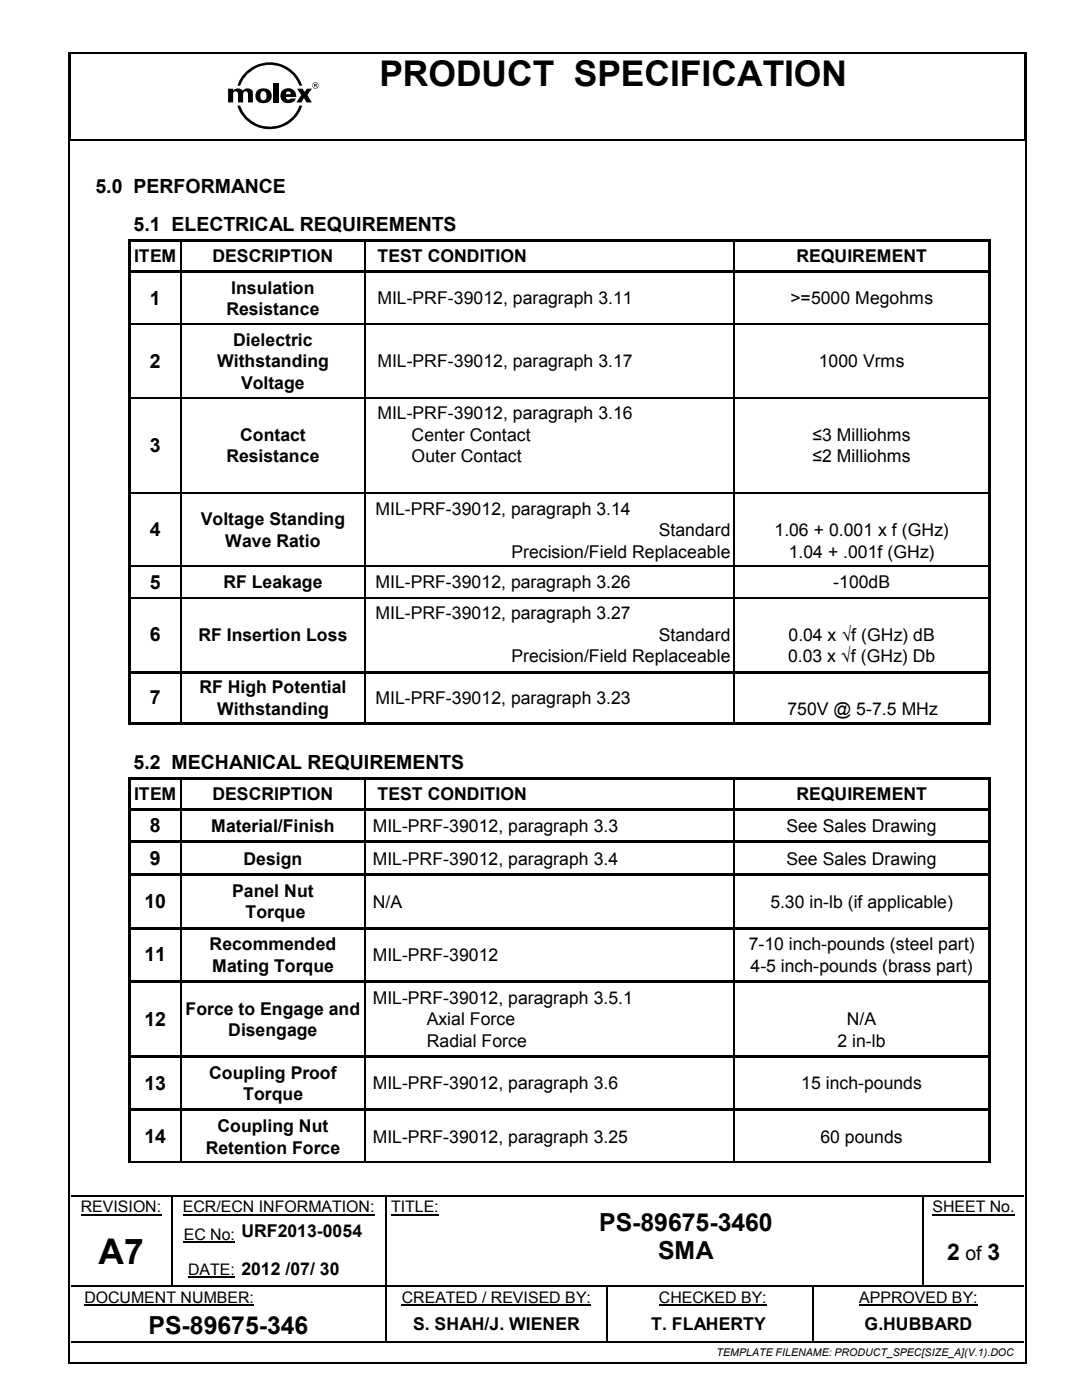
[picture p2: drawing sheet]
<svg xmlns="http://www.w3.org/2000/svg" width="216mm" height="279mm" viewBox="0 0 216 279" stroke-linecap="round" stroke-linejoin="round" font-family="sans-serif">
<g fill="none" stroke="#000" stroke-width=".34">
<path d="M13.8 10.7v261.1M14 10.7v17M14 10.5h190.5M204.5 10.7v17M204.6 10.7v261.1M14.1 27.9h190.2M14.2 238.6h19.9M34.5 238.6h42.5M77.3 238.6h12.3M90 238.6h94M184.3 238.6h20M14 271.9h190.5"/>
<path d="M14.2 267.9h62.7M77.1 261.6v6.1M77.3 267.9h43.6M121.1 261.6v6.1M121.2 267.9h40.8M162.3 267.9h42"/>
</g>
<g fill="#000">
<path d="M13.6 10.3h.4v.4h-.4zM204.5 10.3h.3v.4h-.3zM13.8 27.7h.3v.4h-.3zM204.3 27.7h.3v.4h-.3zM25.7 47.8h.5v1.3h-.5zM25.7 47.8h.5v.5h-.5zM25.7 49.1h.5v4.8h-.5zM25.7 53.9h.5v1.3h-.5zM26.2 47.8h.5v.5h-.5zM26.2 53.9h9.7v.5h-9.7zM26.7 47.8h9.2v.5h-9.2zM35.9 48.3h.3v.8h-.3z"/>
<path d="M35.9 47.8h.5v.5h-.5zM35.9 54.4h.3v.8h-.3zM35.9 53.9h.5v.5h-.5zM36.4 47.8h36.4v.5h-36.4zM36.4 53.9h36.4v.5h-36.4zM72.8 48.3h.2v.8h-.2zM72.8 47.8h.5v.5h-.5zM72.8 54.4h.2v.8h-.2zM72.8 53.9h.5v.5h-.5zM73.3 47.8h73.1v.5h-73.1zM73.3 53.9h73.1v.5h-73.1zM146.4 48.3h.3v.8h-.3z"/>
<path d="M146.4 47.8h.5v.5h-.5zM146.4 54.4h.3v.8h-.3zM146.4 53.9h.5v.5h-.5zM146.9 47.8h50.2v.5h-50.2zM146.9 53.9h50.2v.5h-50.2zM197.1 48.3h.5v.8h-.5zM197.1 47.8h.5v.5h-.5zM197.1 49.1h.5v4.8h-.5zM197.1 53.9h.5v1.3h-.5zM25.7 55.2h.5v9.4h-.5zM25.7 64.6h.5v1h-.5zM25.7 65.6h.5v13.6h-.5z"/>
<path d="M35.9 64.6h.3v1h-.3zM72.8 64.6h.2v1h-.2zM146.4 64.6h.3v1h-.3zM197.1 55.2h.5v9.4h-.5zM197.1 64.6h.5v1h-.5zM197.1 65.6h.5v13.6h-.5zM25.7 79.2h.5v1.1h-.5zM25.7 80.3h.5v17.9h-.5zM25.7 98.2h.5v1h-.5zM35.9 79.2h.3v1.1h-.3zM35.9 98.2h.3v1h-.3zM72.8 79.2h.2v1.1h-.2z"/>
<path d="M72.8 98.2h.2v1h-.2zM146.4 79.2h.3v1.1h-.3zM146.4 98.2h.3v1h-.3zM197.1 79.2h.5v1.1h-.5zM197.1 80.3h.5v17.9h-.5zM197.1 98.2h.5v1h-.5zM25.7 99.2h.5v13.7h-.5zM25.7 112.9h.5v1h-.5zM25.7 113.9h.5v5.3h-.5zM35.9 112.9h.3v1h-.3zM72.8 112.9h.2v1h-.2zM146.4 112.9h.3v1h-.3z"/>
<path d="M197.1 99.2h.5v13.7h-.5zM197.1 112.9h.5v1h-.5zM197.1 113.9h.5v5.3h-.5zM25.7 119.2h.5v1h-.5zM25.7 120.2h.5v13.7h-.5zM25.7 133.9h.5v1h-.5zM26.2 133.9h9.7v.5h-9.7zM35.9 119.2h.3v1h-.3zM35.9 134.4h.3v.5h-.3zM35.9 133.9h.5v.5h-.5zM36.4 133.9h36.4v.5h-36.4zM72.8 119.2h.2v1h-.2z"/>
<path d="M72.8 134.4h.2v.5h-.2zM72.8 133.9h.5v.5h-.5zM73.3 133.9h73.1v.5h-73.1zM146.4 119.2h.3v1h-.3zM146.4 134.4h.3v.5h-.3zM146.4 133.9h.5v.5h-.5zM146.9 133.9h50.2v.5h-50.2zM197.1 119.2h.5v1h-.5zM197.1 120.2h.5v13.7h-.5zM197.1 133.9h.5v1h-.5zM25.7 134.9h.5v9.3h-.5zM25.7 144.2h.5v.5h-.5z"/>
<path d="M25.7 155.2h.5v1.2h-.5zM25.7 155.2h.5v.5h-.5zM26.2 144.2h.5v.5h-.5zM26.2 155.2h.5v.5h-.5zM26.7 144.2h9.2v.5h-9.2zM26.7 155.2h9.2v.5h-9.2zM35.9 144.2h.5v.5h-.5zM35.9 155.7h.3v.7h-.3zM35.9 155.2h.5v.5h-.5zM36.4 144.2h36.4v.5h-36.4zM36.4 155.2h36.4v.5h-36.4zM72.8 144.2h.5v.5h-.5z"/>
<path d="M72.8 155.7h.2v.7h-.2zM72.8 155.2h.5v.5h-.5zM73.3 144.2h73.1v.5h-73.1zM73.3 155.2h73.1v.5h-73.1zM146.4 144.2h.5v.5h-.5zM146.4 155.7h.3v.7h-.3zM146.4 155.2h.5v.5h-.5zM146.9 144.2h50.2v.5h-50.2zM146.9 155.2h50.2v.5h-50.2zM197.1 134.9h.5v9.3h-.5zM197.1 144.2h.5v.5h-.5zM197.1 155.7h.5v.7h-.5z"/>
<path d="M197.1 155.2h.5v.5h-.5zM25.7 156.4h.5v4.9h-.5zM25.7 161.3h.5v1.3h-.5zM25.7 162.6h.5v5.2h-.5zM25.7 167.8h.5v1.2h-.5zM25.7 169h.5v5.3h-.5zM25.7 174.3h.5v1.3h-.5zM26.2 161.3h9.7v.5h-9.7zM26.2 167.8h9.7v.5h-9.7zM26.2 174.3h9.7v.5h-9.7zM35.9 161.8h.3v.8h-.3zM35.9 161.3h.5v.5h-.5z"/>
<path d="M35.9 168.3h.3v.7h-.3zM35.9 167.8h.5v.5h-.5zM35.9 174.8h.3v.8h-.3zM35.9 174.3h.5v.5h-.5zM36.4 161.3h36.4v.5h-36.4zM36.4 167.8h36.4v.5h-36.4zM36.4 174.3h36.4v.5h-36.4zM72.8 161.8h.2v.8h-.2zM72.8 161.3h.5v.5h-.5zM72.8 168.3h.2v.7h-.2zM72.8 167.8h.5v.5h-.5zM72.8 174.8h.2v.8h-.2z"/>
<path d="M72.8 174.3h.5v.5h-.5zM73.3 161.3h73.1v.5h-73.1zM73.3 167.8h73.1v.5h-73.1zM73.3 174.3h73.1v.5h-73.1zM146.4 161.8h.3v.8h-.3zM146.4 161.3h.5v.5h-.5zM146.4 168.3h.3v.7h-.3zM146.4 167.8h.5v.5h-.5zM146.4 174.8h.3v.8h-.3zM146.4 174.3h.5v.5h-.5zM146.9 161.3h50.2v.5h-50.2zM146.9 167.8h50.2v.5h-50.2z"/>
<path d="M146.9 174.3h50.2v.5h-50.2zM197.1 156.4h.5v4.9h-.5zM197.1 161.3h.5v1.3h-.5zM197.1 162.6h.5v5.2h-.5zM197.1 167.8h.5v1.2h-.5zM197.1 169h.5v5.3h-.5zM197.1 174.3h.5v1.3h-.5zM25.7 175.6h.5v9.4h-.5zM25.7 185h.5v1.2h-.5zM25.7 186.2h.5v9.4h-.5zM25.7 195.6h.5v1.3h-.5zM26.2 185h9.7v.5h-9.7z"/>
<path d="M26.2 195.6h9.7v.5h-9.7zM35.9 185.5h.3v.7h-.3zM35.9 185h.5v.5h-.5zM35.9 196.1h.3v.8h-.3zM35.9 195.6h.5v.5h-.5zM36.4 185h36.4v.5h-36.4zM36.4 195.6h36.4v.5h-36.4zM72.8 185.5h.2v.7h-.2zM72.8 185h.5v.5h-.5zM72.8 196.1h.2v.8h-.2zM72.8 195.6h.5v.5h-.5zM73.3 185h73.1v.5h-73.1z"/>
<path d="M73.3 195.6h73.1v.5h-73.1zM146.4 185.5h.3v.7h-.3zM146.4 185h.5v.5h-.5zM146.4 196.1h.3v.8h-.3zM146.4 195.6h.5v.5h-.5zM146.9 185h50.2v.5h-50.2zM146.9 195.6h50.2v.5h-50.2zM197.1 175.6h.5v9.4h-.5zM197.1 185h.5v1.2h-.5zM197.1 186.2h.5v9.4h-.5zM197.1 195.6h.5v1.3h-.5zM25.7 196.9h.5v13.7h-.5z"/>
<path d="M25.7 210.6h.5v1.2h-.5zM26.2 210.6h9.7v.5h-9.7zM35.9 211.1h.3v.7h-.3zM35.9 210.6h.5v.5h-.5zM36.4 210.6h36.4v.5h-36.4zM72.8 211.1h.2v.7h-.2zM72.8 210.6h.5v.5h-.5zM73.3 210.6h73.1v.5h-73.1zM146.4 211.1h.3v.7h-.3zM146.4 210.6h.5v.5h-.5zM146.9 210.6h50.2v.5h-50.2zM197.1 196.9h.5v13.7h-.5z"/>
<path d="M197.1 210.6h.5v1.2h-.5zM25.7 211.8h.5v9.4h-.5zM25.7 221.2h.5v1.3h-.5zM25.7 222.5h.5v9.4h-.5zM26.2 221.2h9.7v.5h-9.7zM34.1 238.8h.3v.2h-.3zM34.1 238.4h.4v.4h-.4zM35.9 221.7h.3v.8h-.3zM35.9 221.2h.5v.5h-.5zM35.9 231.9h.3v.2h-.3zM36.4 221.2h36.4v.5h-36.4zM72.8 221.7h.2v.8h-.2z"/>
<path d="M72.8 221.2h.5v.5h-.5zM72.8 231.9h.2v.2h-.2zM73.3 221.2h73.1v.5h-73.1zM77 238.8h.2v.2h-.2zM77 238.4h.3v.4h-.3zM89.6 238.4h.4v.4h-.4zM146.4 221.7h.3v.8h-.3zM146.4 221.2h.5v.5h-.5zM146.4 231.9h.3v.2h-.3zM146.9 221.2h50.2v.5h-50.2zM184 238.8h.2v.2h-.2zM184 238.4h.3v.4h-.3z"/>
<path d="M197.1 211.8h.5v9.4h-.5zM197.1 221.2h.5v1.3h-.5zM197.1 222.5h.5v9.4h-.5zM197.1 231.9h.5v.2h-.5zM34.1 242.7h.3v.9h-.3zM34.1 249.6h.3v.9h-.3zM34.1 256.5h.3v.3h-.3zM46.9 256.5h.3v.3h-.3zM77 242.7h.2v.9h-.2zM77 249.6h.2v.9h-.2zM77 256.5h.2v.5h-.2zM89.6 256.5h.3v.3h-.3z"/>
<path d="M120.9 256.8h.3v.2h-.3zM120.9 256.5h.3v.3h-.3zM162 256.8h.3v.2h-.3zM162 256.5h.3v.3h-.3zM184 242.7h.2v.9h-.2zM184 249.6h.2v.9h-.2zM184 256.5h.2v.3h-.2zM13.6 271.8h.4v.3h-.4zM76.9 260.9h.4v.7h-.4zM76.9 267.7h.4v.4h-.4zM120.9 260.9h.3v.7h-.3zM120.9 267.7h.3v.4h-.3z"/>
<path d="M162 260.9h.3v.7h-.3zM162 267.7h.3v.4h-.3zM204.5 271.8h.3v.3h-.3z"/>
</g>
<path d="M16.1 242.4h16.1M36.5 242.4h38.3M36.7 248h10.2M37.5 254.9h9.4M78.1 242.4h9.5M186.1 242.4h16.4M16.8 260.5h33.9M80.2 260.5h37.7M131.5 260.5h21.5M171.4 260.5h23.7" fill="none" stroke="#000" stroke-width=".21"/>
<g fill="none" stroke="#000" stroke-width=".25">
<path d="M36.1 49.1v4.8M36.1 55.2v9.4M72.9 49.1v4.8M72.9 55.2v9.4M146.6 49.1v4.8M146.6 55.2v9.4M26.2 64.7h9.7M26.2 79.4h9.7M36.1 65.6v13.6M36.2 64.7h36.6M36.2 79.4h36.6M72.9 65.6v13.6"/>
<path d="M73 64.7h73.4M73 79.4h73.4M146.6 65.6v13.6M146.7 64.7h50.4M146.7 79.4h50.4M26.2 98.3h9.7M36.1 80.3v17.9M36.1 99.2v13.7M36.2 98.3h36.6M72.9 80.3v17.9M72.9 99.2v13.7M73 98.3h73.4"/>
<path d="M146.6 80.3v17.9M146.6 99.2v13.7M146.7 98.3h50.4M26.2 113h9.7M26.2 119.3h9.7M36.1 113.9v5.3M36.2 113h36.6M36.2 119.3h36.6M72.9 113.9v5.3M73 113h73.4M73 119.3h73.4M146.6 113.9v5.3"/>
<path d="M146.7 113h50.4M146.7 119.3h50.4M36.1 120.2v13.7M36.1 134.9v9.3M72.9 120.2v13.7M72.9 134.9v9.3M146.6 120.2v13.7M146.6 134.9v9.3M36.1 156.4v4.9M72.9 156.4v4.9M146.6 156.4v4.9M36.1 162.6v5.2"/>
<path d="M36.1 169v5.3M36.1 175.6v9.4M72.9 162.6v5.2M72.9 169v5.3M72.9 175.6v9.4M146.6 162.6v5.2M146.6 169v5.3M146.6 175.6v9.4M36.1 186.2v9.4M36.1 196.9v13.7M72.9 186.2v9.4M72.9 196.9v13.7"/>
<path d="M146.6 186.2v9.4M146.6 196.9v13.7M36.1 211.8v9.4M72.9 211.8v9.4M146.6 211.8v9.4M25.7 232h10.2M34.2 239v3.7M36.1 222.5v9.4M36.2 232h36.6M72.9 222.5v9.4M73 232h73.4M77.1 239v3.7"/>
<path d="M146.6 222.5v9.4M146.7 232h50.4M184.1 239v3.7M14.2 256.7h19.9M34.2 243.6v6M34.2 250.5v6M34.4 256.7h12.5M47.2 256.7h29.8M77.1 243.6v6M77.1 250.5v6M77.1 257v3.9M77.2 256.7h12.4"/>
<path d="M89.9 256.7h31M121.1 257v3.9M121.2 256.7h40.8M162.1 257v3.9M162.3 256.7h21.7M184.1 243.6v6M184.1 250.5v6M184.2 256.7h20.1M162.1 261.6v6.1"/>
</g>
<g fill="#000">
<path d="M52.1 18.5l.2-.3a.62 .62 0 0 1 .9 .7 .76 .76 0 0 1-.1 .8 .76 .76 0 0 1-.8 .3 1.19 1.19 0 0 1-.2-1.5zM51.3 18.1a1.56 1.56 0 0 0 0 2 1.56 1.56 0 0 0 1.9 .4 1.51 1.51 0 0 0 .9-2 1.51 1.51 0 0 0-2-.8z" fill-rule="evenodd"/>
<path d="M49 14.4a6.8 6.8 0 0 1 11.3 2.7h-.6a6.3 6.3 0 0 0-5.9-4.2 6.3 6.3 0 0 0-5.9 4.2h-.5l.6-1.4z" fill-rule="evenodd"/>
<path d="M56.3 18.1a1.49 1.49 0 0 0 .9 2.5 1.82 1.82 0 0 0 1.7-.6l.1-.4h-1a.5 .5 0 0 1-.6 .3 .5 .5 0 0 1-.3-.6h2a1.63 1.63 0 0 0-.9-1.6 1.63 1.63 0 0 0-1.9 .4zM57.2 18.4l.5-.2 .3 .6h-.9z" fill-rule="evenodd"/>
<path d="M59.3 17.7h1.1l.4 .7 .5-.7h.9l-.9 1.3 .9 1.4h-1l-.5-.8-.6 .8h-1l1-1.4z" fill-rule="evenodd"/>
<path d="M62.3 17.1a.63 .63 0 0 1 1.2 0 .63 .63 0 0 1-1.2 0zM62.4 17.1a.55 .55 0 0 0 1.1 0 .55 .55 0 0 0-1.1 0z" fill-rule="evenodd"/>
<path d="M62.8 16.8l.2 .1v.1h-.2zM62.7 16.8v.6h.1v-.3h.2v.3h.2l-.1-.3 .1-.3z" fill-rule="evenodd"/>
<path d="M45.5 17.7h1v.4a1.26 1.26 0 0 1 1.9 0l.7-.4h.6l.6 .3 .2 .3v2.1h-1v-1.8l-.3-.4-.5 .1-.2 .3v1.8h-1v-1.7l-.3-.5h-.4l-.3 .3v1.9h-1z" fill-rule="evenodd"/>
<path d="M54.5 16.5h1v3.9h-1z" fill-rule="evenodd"/>
<path d="M47.4 21.1h.5a6.3 6.3 0 0 0 5.9 4.2 6.3 6.3 0 0 0 5.9-4.2h.6a6.8 6.8 0 0 1-6.5 4.7 6.8 6.8 0 0 1-6.4-4.7z" fill-rule="evenodd"/>
</g>
<g font-size="7.1">
<text x="75.7" y="17.2">PRODUCT SPECIFICATION</text>
<text x="19.6" y="252.3">A7</text>
</g>
<g font-size="5">
<text x="119.5" y="245.6">PS-89675-3460</text>
<text x="131.4" y="251.2">SMA</text>
<text x="29.6" y="266.2">PS-89675-346</text>
</g>
<g font-size="4.6">
<text x="189" y="251.4">2</text>
<text x="197" y="251.4">3</text>
</g>
<g font-size="3.9">
<text x="19.1" y="38.5">5.0 PERFORMANCE</text>
<text x="26.7" y="46.1">5.1 ELECTRICAL REQUIREMENTS</text>
<text x="29.9" y="60.8">1</text>
<text x="29.9" y="73.4">2</text>
<text x="29.9" y="90.2">3</text>
<text x="29.9" y="107">4</text>
<text x="29.9" y="117.5">5</text>
<text x="29.9" y="128">6</text>
<text x="29.9" y="140.5">7</text>
<text x="26.7" y="153.5">5.2 MECHANICAL REQUIREMENTS</text>
<text x="29.9" y="166.1">8</text>
<text x="29.9" y="172.6">9</text>
<text x="28.8" y="181.2">10</text>
<text x="28.8" y="191.9">11</text>
<text x="28.8" y="204.7">12</text>
<text x="28.8" y="217.5">13</text>
<text x="28.8" y="228.1">14</text>
<text x="192.7" y="251.4">of</text>
</g>
<g font-size="3.5">
<text x="26.8" y="52.3">ITEM</text>
<text x="42.4" y="52.3">DESCRIPTION</text>
<text x="75.3" y="52.3">TEST CONDITION</text>
<text x="158.9" y="52.3">REQUIREMENT</text>
<text x="46.1" y="58.6">Insulation</text>
<text x="45.2" y="62.9">Resistance</text>
<text x="75.3" y="60.7">MIL-PRF-39012, paragraph 3.11</text>
<text x="157.7" y="60.7">&gt;=5000 Megohms</text>
<text x="46.5" y="69">Dielectric</text>
<text x="43.3" y="73.3">Withstanding</text>
<text x="48.1" y="77.6">Voltage</text>
<text x="75.3" y="73.3">MIL-PRF-39012, paragraph 3.17</text>
<text x="163.4" y="73.3">1000 Vrms</text>
<text x="75.3" y="83.7">MIL-PRF-39012, paragraph 3.16</text>
<text x="47.9" y="88">Contact</text>
<text x="82.1" y="88">Center Contact</text>
<text x="162.1" y="88">≤3 Milliohms</text>
<text x="45.2" y="92.3">Resistance</text>
<text x="82.1" y="92.3">Outer Contact</text>
<text x="162.1" y="92.3">≤2 Milliohms</text>
<text x="40.1" y="104.8">Voltage Standing</text>
<text x="74.9" y="102.7">MIL-PRF-39012, paragraph 3.14</text>
<text x="131.5" y="107">Standard</text>
<text x="154.6" y="107">1.06 + 0.001 x f (GHz)</text>
<text x="45" y="109.1">Wave Ratio</text>
<text x="102.1" y="111.3">Precision/Field Replaceable</text>
<text x="157.4" y="111.3">1.04 + .001f (GHz)</text>
<text x="44.6" y="117.4">RF Leakage</text>
<text x="74.9" y="117.4">MIL-PRF-39012, paragraph 3.26</text>
<text x="166.3" y="117.4">-100dB</text>
<text x="74.9" y="123.6">MIL-PRF-39012, paragraph 3.27</text>
<text x="39.6" y="127.9">RF Insertion Loss</text>
<text x="131.5" y="127.9">Standard</text>
<text x="157.4" y="127.9">0.04 x √f (GHz) dB</text>
<text x="102.1" y="132.2">Precision/Field Replaceable</text>
<text x="157.3" y="132.2">0.03 x √f (GHz) Db</text>
<text x="39.8" y="138.3">RF High Potential</text>
<text x="43.3" y="142.6">Withstanding</text>
<text x="74.9" y="140.5">MIL-PRF-39012, paragraph 3.23</text>
<text x="157.1" y="142.6">750V @ 5-7.5 MHz</text>
<text x="26.8" y="159.7">ITEM</text>
<text x="42.4" y="159.7">DESCRIPTION</text>
<text x="75.3" y="159.7">TEST CONDITION</text>
<text x="158.9" y="159.7">REQUIREMENT</text>
<text x="42.1" y="166.1">Material/Finish</text>
<text x="74.4" y="166.1">MIL-PRF-39012, paragraph 3.3</text>
<text x="156.9" y="166.1">See Sales Drawing</text>
<text x="48.6" y="172.6">Design</text>
<text x="74.4" y="172.6">MIL-PRF-39012, paragraph 3.4</text>
<text x="156.9" y="172.6">See Sales Drawing</text>
<text x="46.4" y="179">Panel Nut</text>
<text x="49" y="183.3">Torque</text>
<text x="74.4" y="181.1">N/A</text>
<text x="153.7" y="181.1">5.30 in-lb (if applicable)</text>
<text x="41.8" y="189.7">Recommended</text>
<text x="74.4" y="191.8">MIL-PRF-39012</text>
<text x="149.4" y="189.7">7-10 inch-pounds (steel part)</text>
<text x="42.3" y="194">Mating Torque</text>
<text x="149.8" y="194">4-5 inch-pounds (brass part)</text>
<text x="37" y="202.5">Force to Engage and</text>
<text x="74.4" y="200.3">MIL-PRF-39012, paragraph 3.5.1</text>
<text x="45.6" y="206.8">Disengage</text>
<text x="85.1" y="204.6">Axial Force</text>
<text x="85.1" y="208.9">Radial Force</text>
<text x="167.1" y="208.9">2 in-lb</text>
<text x="169" y="204.6">N/A</text>
<text x="41.7" y="215.3">Coupling Proof</text>
<text x="48.5" y="219.6">Torque</text>
<text x="74.4" y="217.4">MIL-PRF-39012, paragraph 3.6</text>
<text x="159.9" y="217.4">15 inch-pounds</text>
<text x="43.4" y="225.9">Coupling Nut</text>
<text x="41.1" y="230.2">Retention Force</text>
<text x="74.4" y="228.1">MIL-PRF-39012, paragraph 3.25</text>
<text x="163.7" y="228.1">60 pounds</text>
<text x="82.4" y="265.5">S. SHAH/J. WIENER</text>
<text x="129.9" y="265.5">T. FLAHERTY</text>
<text x="172.5" y="265.5">G.HUBBARD</text>
</g>
<g font-size="3.2">
<text x="16.1" y="242">REVISION:</text>
<text x="36.5" y="242">ECR/ECN INFORMATION:</text>
<text x="78.1" y="242">TITLE:</text>
<text x="186.1" y="242">SHEET No.</text>
<text x="36.7" y="247.5">EC No: URF2013-0054</text>
<text x="37.5" y="254.4">DATE: 2012 /07/ 30</text>
<text x="16.9" y="260">DOCUMENT NUMBER:</text>
<text x="80.2" y="260">CREATED / REVISED BY:</text>
<text x="131.5" y="260">CHECKED BY:</text>
<text x="171.4" y="260">APPROVED BY:</text>
</g>
<text font-size="2.1" x="143" y="270.6">TEMPLATE FILENAME: PRODUCT_SPEC[SIZE_A](V.1).DOC</text>
</svg>
